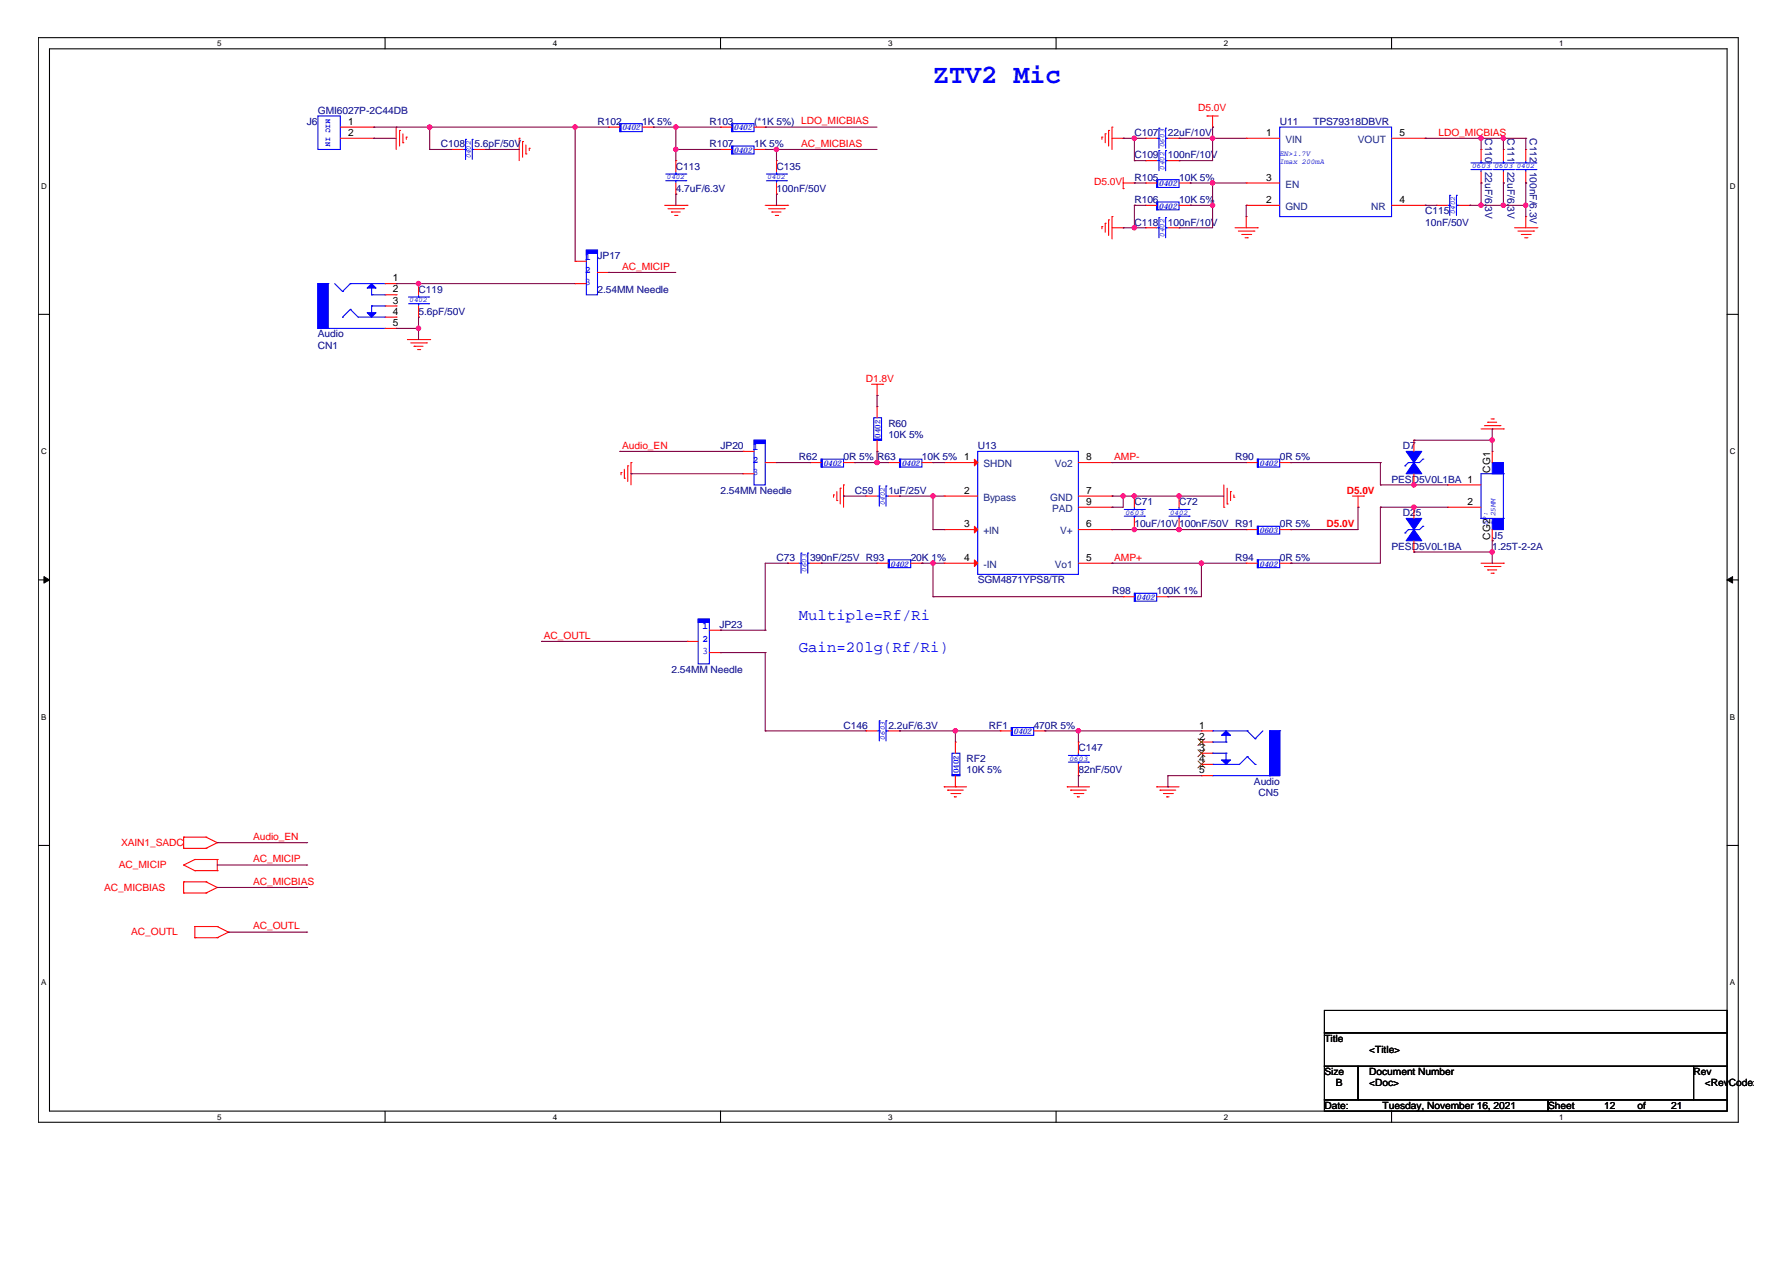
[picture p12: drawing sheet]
<svg xmlns="http://www.w3.org/2000/svg" width="297mm" height="210mm" viewBox="0 0 297 210" stroke-linecap="round" stroke-linejoin="round" font-family="sans-serif">
<path d="M6.3 6.2h281.8v179.9h-281.8zM8.2 8.1h278.1v176.1h-278.1z" fill="none" stroke="#000" stroke-width=".18"/>
<g fill="#fff">
<path d="M36 6.5h.7v1.4h-.7z"/>
<path d="M36 184.4h.7v1.5h-.7z"/>
</g>
<path d="M63.8 6.2v1.9M63.8 184.2v1.9" fill="none" stroke="#000" stroke-width=".18"/>
<g fill="#fff">
<path d="M91.6 6.5h.8v1.4h-.8z"/>
<path d="M91.6 184.4h.8v1.5h-.8z"/>
</g>
<path d="M119.4 6.2v1.9M119.4 184.2v1.9" fill="none" stroke="#000" stroke-width=".18"/>
<g fill="#fff">
<path d="M147.2 6.5h.8v1.4h-.8z"/>
<path d="M147.2 184.4h.8v1.5h-.8z"/>
</g>
<path d="M175 6.2v1.9M175 184.2v1.9" fill="none" stroke="#000" stroke-width=".18"/>
<g fill="#fff">
<path d="M202.8 6.5h.8v1.4h-.8z"/>
<path d="M202.8 184.4h.8v1.5h-.8z"/>
</g>
<path d="M230.7 6.2v1.9M230.7 184.2v1.9" fill="none" stroke="#000" stroke-width=".18"/>
<g fill="#fff">
<path d="M258.5 6.5h.7v1.4h-.7z"/>
<path d="M258.5 184.4h.7v1.5h-.7z"/>
<path d="M6.8 30.1h1v1.5h-1z"/>
<path d="M286.8 30.1h.9v1.5h-.9z"/>
<path d="M6.8 74.2h1v1.4h-1z"/>
<path d="M286.8 74.2h.9v1.4h-.9z"/>
</g>
<path d="M6.3 52.1h1.9M286.3 52.1h1.8" fill="none" stroke="#000" stroke-width=".18"/>
<g fill="#fff">
<path d="M6.8 118.2h.9v1.4h-.9z"/>
<path d="M286.8 118.2h.9v1.4h-.9z"/>
</g>
<path d="M6.3 96.1h1.9M286.3 96.1h1.8" fill="none" stroke="#000" stroke-width=".18"/>
<g fill="#000" stroke="#000" stroke-width=".17">
<path d="M7.3 95.6l.9 .5-.9 .6z" fill-rule="evenodd"/>
<path d="M286.3 96.1l.9-.5v1.1z" fill-rule="evenodd"/>
</g>
<g fill="#fff">
<path d="M6.8 162.2h.9v1.5h-.9z"/>
<path d="M286.8 162.2h.9v1.5h-.9z"/>
</g>
<path d="M6.3 140.2h1.9M286.3 140.2h1.8M219.5 167.5h66.8v3.7h-66.8zM219.5 171.2h66.8v5.6h-66.8zM219.5 176.8h5.6v5.6h-5.6zM225.1 176.8h55.6v5.6h-55.6zM280.7 176.8h5.6v5.6h-5.6zM219.5 182.4h37.1v1.8h-37.1zM256.6 182.4h29.7v1.8h-29.7z" fill="none" stroke="#000" stroke-width=".18"/>
<g fill="none" stroke="#f00" stroke-width=".18">
<path d="M200.1 19.2h.1M200.1 19.2h1.8M201 19.2v1.9M56.4 22.9h5.6M56.4 21.1h5.6M62 21.1h.1M62 22.9h.1M65.7 21.1h.1M65.7 21.1v3.7M66.2 21.6h.1M66.2 21.6v2.6M66.8 23.7h.1"/>
<path d="M66.8 22.2v1.5M67.3 22.7h.1M67.3 22.7v.4M74.9 24.8h.1M74.9 24.8h1.9M78.7 24.8h1.8M80.5 24.8h.1M86.1 22.9h.1M86.1 22.9v3.7M86.6 23.5h.1M86.6 23.5v2.6M87.2 25.5h.1"/>
<path d="M87.2 24v1.5M87.7 24.6h.1M87.7 24.6v.4M100.9 21.1h.1M100.9 21.1h1.8M106.5 21.1h1.8M108.3 21.1h.1M110.2 34h3.7M110.7 34.6h2.6M111.3 35.2h.1M111.3 35.2h1.5M111.8 35.7h.4"/>
<path d="M112 26.6h.1M112 32.2h.1M112 26.6v1.9M112 30.3v1.9M112.2 35.7h.1M113.3 34.6h.1M113.9 34h.1M119.4 24.8h.1M119.4 21.1h.1M119.4 24.8h1.9M119.4 21.1h1.9M125 24.8h1.8"/>
<path d="M125 21.1h1.8M126.8 24.8h.1M126.8 21.1h.1M126.8 34h3.8M127.4 34.6h2.6M128 35.2h.1M128 35.2h1.5M128.5 35.7h.4M128.7 26.6h.1M128.7 32.2h.1M128.7 26.6v1.9M128.7 30.3v1.9"/>
<path d="M128.9 35.7h.1M130 34.6h.1M130.6 34h.1M182.7 22.7h.1M182.7 37.6h.1M182.7 22.7v.4M182.7 37.6v.3M183.2 22.2h.1M183.2 37h.1M183.2 22.2v1.5M183.2 37v1.5M183.8 21.6h.1"/>
<path d="M183.8 36.5h.1M183.8 21.6v2.6M183.8 36.5v2.6M184.3 21.1h.1M184.3 35.9h.1M184.3 22.9h1.9M184.3 21.1v3.7M184.3 35.9v3.7M184.3 37.8h1.9M186.2 22.9h.1M186.2 31.3h.1M186.2 37.8h.1"/>
<path d="M186.2 30.3h1.8M186.2 29.4v1.9M188 30.3h.1M189.9 37.8h.1M189.9 22.9h.1M189.9 30.3h.1M189.9 26.6h.1M189.9 34h.1M189.9 22.9h1.8M189.9 30.3h1.8M189.9 37.8h1.8M189.9 34h1.8"/>
<path d="M189.9 26.6h1.8M193.6 22.9h1.8M193.6 37.8h1.8M193.6 26.6h1.8M195.4 37.8h.1M195.4 22.9h.1M195.4 26.6h.1M195.4 30.3h1.9M195.4 34h1.9M197.3 30.3h.1M197.3 34h.1M201 21.1h.1"/>
<path d="M204.7 37.8h3.7M205.3 38.3h2.6M205.8 38.9h1.5M206.4 39.4h.3M206.6 35.9h.1M206.6 30.3h.1M206.6 22.9h.1M206.6 34h.1M206.6 22.9h5.5M206.6 30.3h5.5M206.6 35.9v1.9M206.6 34h5.5"/>
<path d="M206.7 39.4h.1M207.3 38.9h.1M207.9 38.3h.1M208.4 37.8h.1M230.7 22.9h5.5M230.7 34h5.5M236.2 22.9h.1M236.2 34h.1M238.1 34h.1M238.1 34h1.8M241.8 34h1.8M243.6 34h.1"/>
<path d="M245.5 24.8h.1M245.5 30.3h.1M245.5 24.8v1.8M245.5 28.5v1.8M249.2 24.8h.1M249.2 30.3h.1M249.2 24.8v1.8M249.2 28.5v1.8M251.1 37.8h3.7M251.6 38.3h2.6M252.2 38.9h1.4M252.7 39.4h.4"/>
<path d="M252.9 35.9h.1M252.9 24.8h.1M252.9 30.3h.1M252.9 24.8v1.8M252.9 28.5v1.8M252.9 35.9v1.9M253.1 39.4h.1M253.6 38.9h.1M254.2 38.3h.1M254.8 37.8h.1M63.8 47h1.9M63.8 48.9h1.9"/>
<path d="M63.8 50.7h1.9M63.8 52.6h1.9M63.8 54.5h1.9M65.7 47h.1M65.7 48.9h.1M65.7 50.7h.1M65.7 52.6h.1M65.7 54.5h.1M67.5 56.3h3.7M68.1 56.9h2.6M68.6 57.4h.1M68.6 57.4h1.5"/>
<path d="M69.2 58h.4M69.4 47h.1M69.4 52.6h.1M69.4 47v1.9M69.4 50.7v1.9M69.6 58h.1M70.7 56.9h.1M71.2 56.3h.1M95.3 43.3h.1M95.3 47h.1M95.3 43.3h1.9M95.3 47h1.9"/>
<path d="M99 45.2h1.9M100.9 45.2h.1M102.9 78.4h.1M102.9 78.4v.3M103.5 79.3h.1M103.5 77.8v1.5M104.1 77.2h.1M104.1 77.2v2.6M104.6 76.7h.1M104.6 76.7v3.7M123.1 74.8h.1M123.1 78.5h.1"/>
<path d="M123.1 74.8h1.9M123.1 78.5h1.9M126.8 76.7h1.9M128.7 76.7h.1M134.3 76.7h.1M134.3 76.7h1.8M139.8 76.7h1.9M141.7 76.7h.1M144.5 63.7h1.8M145.4 65.6h.1M145.4 74.8h.1M145.4 67.4h.1"/>
<path d="M145.4 63.7v1.9M145.4 67.4v1.9M145.4 73v1.8M146.3 63.7h.1M147.2 76.7h.1M147.2 76.7h1.9M152.8 76.7h1.9M154.7 76.7h.1M156.5 76.7h.1M156.5 76.7h5.6M178.8 76.7h5.5M184.3 76.7h.1"/>
<path d="M206.6 76.7h.1M206.6 76.7h1.8M212.1 76.7h1.9M214 76.7h.1M234.4 73h.1M234.4 73v1.8M234.4 78.5v1.9M245.5 71.1h3.7M246 70.6h2.6M246.6 70h.1M246.6 70h1.5M247.2 69.5h.3"/>
<path d="M247.4 74.8h.1M247.4 74.8v1.9M247.5 69.5h.1M248.6 70.6h.1M249.2 71.1h.1M130.6 93.4h.1M130.6 93.4h1.8M134.3 93.4h1.8M136.1 93.4h.1M138.2 82.1h.1M138.2 82.1v.3M138.7 83h.1"/>
<path d="M138.7 81.5v1.5M139.3 80.9h.1M139.3 80.9v2.7M139.8 80.4h.1M139.8 80.4v3.7M143.5 82.3h.1M143.5 82.3h1.9M145.4 93.4h.1M145.4 93.4h1.8M147.2 82.3h1.9M149.1 82.3h.1M151 93.4h1.8"/>
<path d="M152.8 93.4h.1M156.5 82.3h.1M156.5 87.8h.1M156.5 93.4h.1M156.5 82.3h5.6M156.5 93.4h5.6M156.5 87.8h5.6M178.8 82.3h5.5M178.8 93.4h5.5M178.8 87.8h5.5M178.8 84.1h5.5M184.3 93.4h.1"/>
<path d="M184.3 87.8h.1M184.3 82.3h.1M184.3 84.1h.1M186.2 98.9h.1M186.2 98.9h1.8M188 82.3h.1M188 87.8h.1M188 82.3v1.8M188 86v1.8M191.7 98.9h1.9M193.6 98.9h.1M195.4 82.3h.1"/>
<path d="M195.4 87.8h.1M195.4 82.3v1.8M195.4 86v1.8M202.9 84.1h.1M202.9 80.4v3.7M203.4 83.6h.1M203.4 80.9v2.7M204 81.5h.1M204 81.5v1.5M204.5 82.4h.1M204.5 82.1v.3M206.6 87.8h.1"/>
<path d="M206.6 93.4h.1M206.6 93.4h1.8M206.6 87.8h1.8M212.1 93.4h1.9M212.1 87.8h1.9M214 87.8h.1M214 93.4h.1M224.2 82.3h1.8M225.1 84.1h.1M225.1 82.3v1.8M226 82.3h.1M234.4 80.4h.1"/>
<path d="M234.4 84.1h.1M234.4 91.5h.1M234.4 84.1v1.9M234.4 89.7v1.8M239.9 80.4h.1M239.9 84.1h.1M239.9 84.1h5.6M239.9 80.4h5.6M245.5 93.4h3.7M246 93.9h2.6M246.6 94.5h.1M246.6 94.5h1.5"/>
<path d="M247.2 95h.3M247.4 89.7h.1M247.4 87.8v1.9M247.5 95h.1M248.6 93.9h.1M249.2 93.4h.1M113.9 106.3h.1M113.9 106.3h1.8M117.6 104.5h1.8M117.6 108.2h1.8M119.4 104.5h.1M119.4 108.2h.1"/>
<path d="M30.4 138.8h.1M30.4 138.8v1.9M30.4 138.8h3.7M34.1 138.8h.1M34.1 138.8l1.9 .9M36 139.7h.1M36 139.7l-1.9 1M143.5 121.2h.1M143.5 121.2h1.9M147.2 121.2h1.9M149.1 121.2h.1M156.5 130.5h.1"/>
<path d="M156.5 130.5h3.7M157.1 131h.1M157.1 131h2.6M157.6 131.6h1.5M158.2 132.1h.1M158.2 132.1h.4M158.4 130.5h.1M158.4 123h.1M158.4 123v1.9M158.4 128.6v1.9M159.1 131.6h.1M165.8 121.2h.1"/>
<path d="M165.8 121.2h1.8M171.3 121.2h1.9M173.2 121.2h.1M176.9 130.5h.1M176.9 130.5h3.7M177.5 131h.1M177.5 131h2.6M178 131.6h1.5M178.6 132.1h.1M178.6 132.1h.3M178.8 123h.1M178.8 128.6h.1"/>
<path d="M178.8 123v1.9M178.8 126.7v1.9M179.5 131.6h.1M191.7 130.5h.1M191.7 130.5h3.7M192.3 131h.1M192.3 131h2.6M192.8 131.6h1.5M193.4 132.1h.1M193.4 132.1h.4M194.3 131.6h.1M199.1 121.2h.1"/>
<path d="M199.1 123h.1M199.1 124.9h.1M199.1 126.7h.1M199.1 128.6h.1M199.1 121.2h1.9M199.1 123h1.9M199.1 124.9h1.9M199.1 126.7h1.9M199.1 128.6h1.9M30.4 143.4h.1M30.4 146.2h.1M30.4 148.1h.1"/>
<path d="M30.4 140.7h.1M30.4 143.4l1.9 1M30.4 146.2h3.7M30.4 146.2v1.9M30.4 148.1h3.7M30.4 140.7h3.7M32.3 153.6h.1M32.3 155.5h.1M32.3 142.5h.1M32.3 144.4h.1M32.3 153.6h3.7M32.3 153.6v1.9"/>
<path d="M32.3 155.5h3.7M32.3 142.5l-1.9 .9M32.3 142.5h3.7M32.3 144.4h3.7M34.1 146.2h.1M34.1 148.1h.1M34.1 140.7h.1M34.1 146.2l1.9 .9M36 153.6h.1M36 155.5h.1M36 142.5h.1M36 144.4h.1"/>
<path d="M36 147.1h.1M36 153.6l1.9 1M36 142.5v1.9M36 147.1l-1.9 1M37.9 154.6h.1M37.9 154.6l-1.9 .9"/>
</g>
<g fill="none" stroke="#00f" stroke-width=".18">
<path d="M52.7 19.2h3.7v5.6h-3.7zM76.8 24.8h.4M77.2 24.8h.1M77.2 23.1h.1M77.2 23.1v3.3M78.3 23.1h.1M78.3 24.8h.1M78.3 24.8h.4M78.3 23.1v3.3M102.7 20.5h3.8v1.3h-3.8zM110.3 30h3.4M110.3 28.9h3.4"/>
<path d="M112 28.9h.1M112 30h.1M112 28.5v.4M112 30v.3M113.7 30h.1M113.7 28.9h.1M121.3 24.2h3.7v1.3h-3.7zM121.3 20.5h3.7v1.3h-3.7zM127 30h3.4M127 28.9h3.4M128.7 28.9h.1M128.7 30h.1"/>
<path d="M128.7 28.5v.4M128.7 30v.3M130.4 30h.1M130.4 28.9h.1M191.7 29.8h3.7v1.3h-3.7zM191.7 33.5h3.7v1.3h-3.7zM191.7 37.8h.4M191.7 22.9h.4M191.7 26.6h.4M192.1 37.8h.1M192.1 36.1h.1M192.1 22.9h.1"/>
<path d="M192.1 21.3h.1M192.1 26.6h.1M192.1 25h.1M192.1 21.3v3.3M192.1 25v3.3M192.1 36.1v3.3M193.2 36.1h.1M193.2 37.8h.1M193.2 21.3h.1M193.2 22.9h.1M193.2 25h.1M193.2 26.6h.1"/>
<path d="M193.2 37.8h.4M193.2 21.3v3.3M193.2 25v3.3M193.2 36.1v3.3M193.2 22.9h.4M193.2 26.6h.4M212.1 21.1h18.6v14.8h-18.6zM239.9 34h.4M240.3 34h.1M240.3 32.4h.1M240.3 32.4v3.3M241.4 32.4h.1"/>
<path d="M241.4 34h.1M241.4 34h.4M241.4 32.4v3.3M243.8 28.1h3.4M243.8 27h3.4M245.5 27h.1M245.5 28.1h.1M245.5 26.6v.4M245.5 28.1v.4M247.2 28.1h.1M247.2 27h.1M247.5 28.1h3.4"/>
<path d="M247.5 27h3.4M249.2 27h.1M249.2 28.1h.1M249.2 26.6v.4M249.2 28.1v.4M250.9 28.1h.1M250.9 27h.1M251.2 28.1h3.4M251.2 27h3.4M252.9 27h.1M252.9 28.1h.1M252.9 26.6v.4"/>
<path d="M252.9 28.1v.4M254.6 28.1h.1M254.6 27h.1M52.7 47h.1M52.7 47h1.7M52.7 47v7.5h11.1M54.4 47h.1M54.4 54.5h.1M54.4 47v7.5M55.5 47l1.3 1.3M56.8 48.3h.1M56.8 52.6h.1"/>
<path d="M58.1 47h.1M58.1 51.3h.1M58.1 47h5.7M58.1 47l-1.3 1.3M58.1 51.3l1.3 1.3h4.4M58.1 51.3l-1.3 1.3M61.6 48.9h.1M61.6 50.7h.1M61.6 47.8v1.1M61.6 50.7v1.1M61.6 48.9h2.2M61.6 50.7h2.2"/>
<path d="M63.8 48.9h.1M63.8 47h.1M63.8 54.5h.1M63.8 52.6h.1M63.8 50.7h.1M67.7 50.4h3.3M67.7 49.2h3.3M69.4 49.2h.1M69.4 50.4h.1M69.4 48.9v.3M69.4 50.4v.3M71 50.4h.1"/>
<path d="M71 49.2h.1M97.2 41.5h1.8v7.4h-1.8zM125 73h1.8v7.4h-1.8zM136.1 76.1h3.7v1.3h-3.7zM144.8 69.3h1.3v3.7h-1.3zM149.1 76.1h3.7v1.3h-3.7zM162.1 74.8h16.7v20.4h-16.7zM208.4 76.1h3.7v1.3h-3.7zM232.9 77.2h.1M233.5 76.7h.1M233.5 76.7l-.6 .5M235.8 76.1h.1"/>
<path d="M235.8 76.1l-.5 .6h-1.8M249.2 78.5h.1M249.2 78.5h-3.7v7.5M249.2 78.5v7.5M132.4 93.4h.4M132.8 93.4h.1M132.8 91.7h.1M132.8 91.7v3.3M133.9 91.7h.1M133.9 93.4h.1M133.9 93.4h.4M133.9 91.7v3.3"/>
<path d="M145.4 82.3h.4M145.8 82.3h.1M145.8 80.6h.1M145.8 80.6v3.3M146.9 80.6h.1M146.9 82.3h.1M146.9 82.3h.3M146.9 80.6v3.3M147.2 92.8h3.8v1.3h-3.8zM186.4 85.6h3.3M186.4 84.5h3.3M188 98.4h3.7v1.3h-3.7z"/>
<path d="M188 84.5h.1M188 85.6h.1M188 84.1v.4M188 85.6v.4M189.7 85.6h.1M189.7 84.5h.1M193.8 85.6h3.3M193.8 84.5h3.3M195.4 84.5h.1M195.4 85.6h.1M195.4 84.1v.4M195.4 85.6v.4"/>
<path d="M197.1 85.6h.1M197.1 84.5h.1M208.4 87.3h3.7v1.2h-3.7zM208.4 92.8h3.7v1.3h-3.7zM232.9 88.4h.1M233.5 87.8h.1M233.5 87.8l-.6 .6M235.8 87.3h.1M235.8 87.3l-.5 .5h-1.8M245.5 86h.1M245.5 86h1.9M249.2 86h.1"/>
<path d="M115.7 102.6h1.9v7.5h-1.9zM145.8 119.5h.1M145.8 119.5v3.4M146.9 119.5h.1M146.9 119.5v3.4M145.4 121.2h.4M145.8 121.2h.1M146.9 121.2h.1M146.9 121.2h.3M157.8 124.9h1.3v3.7h-1.3zM167.6 120.6h3.7v1.3h-3.7zM177.1 126.4h3.3"/>
<path d="M177.1 125.3h3.3M178.8 125.3h.1M178.8 126.4h.1M178.8 124.9v.4M178.8 126.4v.3M180.4 126.4h.1M180.4 125.3h.1M201 123h.1M201 121.2h.1M201 128.6h.1M201 126.7h.1M201 124.9h.1"/>
<path d="M201 121.2h5.7M201 123h2.2M201 124.9h2.2M203.2 123h.1M203.2 124.9h.1M203.2 121.9v1.1M203.2 124.9v1.1M206.7 121.2h.1M206.7 125.4h.1M206.7 121.2l1.4 1.3M206.7 125.4l-1.2 1.3h-4.5M206.7 125.4l1.4 1.3"/>
<path d="M208.1 122.5h.1M208.1 126.7h.1M209.3 121.2l-1.2 1.3M210.4 121.2h.1M210.4 128.6h.1M210.4 121.2h1.7M210.4 121.2v7.4M212.1 121.2h.1M212.1 121.2v7.4h-11.1"/>
</g>
<g fill="#f00" stroke="#f00" stroke-width=".18">
<path d="M161.5 76.1l.6 .6-.6 .5z" fill-rule="evenodd"/>
<path d="M161.5 87.3l.6 .5-.6 .6z" fill-rule="evenodd"/>
<path d="M161.5 92.8l.6 .6-.6 .5z" fill-rule="evenodd"/>
</g>
<g fill="#00f" stroke="#00f" stroke-width=".18">
<path d="M121.3 24.2h.2v1.3h-.2z" fill-rule="evenodd"/>
<path d="M125 73h1.8v.5h-1.8z" fill-rule="evenodd"/>
<path d="M188 98.4h.2v1.3h-.2z" fill-rule="evenodd"/>
<path d="M208.4 87.3h.2v1.2h-.2z" fill-rule="evenodd"/>
<path d="M136.1 76.1h.2v1.3h-.2z" fill-rule="evenodd"/>
<path d="M97.2 41.5h1.8v.5h-1.8z" fill-rule="evenodd"/>
<path d="M208.4 92.8h.2v1.3h-.2z" fill-rule="evenodd"/>
<path d="M121.3 20.5h.2v1.3h-.2z" fill-rule="evenodd"/>
<path d="M191.7 29.8h.2v1.3h-.2z" fill-rule="evenodd"/>
<path d="M149.1 76.1h.2v1.3h-.2z" fill-rule="evenodd"/>
<path d="M157.8 128.4h1.3v.2h-1.3z" fill-rule="evenodd"/>
<path d="M234.4 76.7l1.3 1.8h-2.6z" fill-rule="evenodd"/>
<path d="M233.1 74.8h2.6l-1.3 1.9z" fill-rule="evenodd"/>
<path d="M247.4 76.7h1.8v1.8h-1.8z" fill-rule="evenodd"/>
<path d="M247.4 86h1.8v1.8h-1.8z" fill-rule="evenodd"/>
<path d="M147.2 92.8h.2v1.3h-.2z" fill-rule="evenodd"/>
<path d="M102.7 20.5h.2v1.3h-.2z" fill-rule="evenodd"/>
<path d="M144.8 72.8h1.3v.2h-1.3z" fill-rule="evenodd"/>
<path d="M167.6 120.6h.2v1.3h-.2z" fill-rule="evenodd"/>
<path d="M234.4 87.8l1.3 1.9h-2.6z" fill-rule="evenodd"/>
<path d="M233.1 86h2.6l-1.3 1.8z" fill-rule="evenodd"/>
<path d="M115.7 102.6h1.9v.6h-1.9z" fill-rule="evenodd"/>
<path d="M60.9 47.8l.7-.8 .7 .8z" fill-rule="evenodd"/>
<path d="M60.9 51.8h1.4l-.7 .8z" fill-rule="evenodd"/>
<path d="M52.7 47h1.7v7.5h-1.7z" fill-rule="evenodd"/>
<path d="M208.4 76.1h.2v1.3h-.2z" fill-rule="evenodd"/>
<path d="M191.7 33.5h.2v1.3h-.2z" fill-rule="evenodd"/>
<path d="M202.5 121.9l.7-.7 .8 .7z" fill-rule="evenodd"/>
<path d="M202.5 126h1.5l-.8 .7z" fill-rule="evenodd"/>
<path d="M210.4 121.2h1.7v7.4h-1.7z" fill-rule="evenodd"/>
</g>
<path d="M198.6 122.5l1.1 1.1M198.6 124.3l1.1 1.2M198.6 126.2l1.1 1.1M199.7 122.5l-1.1 1.1M199.7 124.3l-1.1 1.2M199.7 126.2l-1.1 1.1" fill="none" stroke="#804000" stroke-width=".17"/>
<g fill="none" stroke="#800040" stroke-width=".18">
<path d="M62 22.9h.1M62 21.1h.1M62 22.9h3.7M62 21.1h38.9M71.2 21.1h.1M71.2 24.8h.1M71.2 24.8h3.7M71.2 21.1v3.7M80.5 24.8h.1M80.5 24.8h5.6M95.3 21.1h.1M95.3 21.1v22.2"/>
<path d="M108.3 21.1h.1M108.3 21.1h11.1M112 21.1h.1M112 32.2h.1M112 24.8h.1M112 21.1v5.5M112 32.2v1.8M112 24.8h7.4M126.8 21.1h.1M126.8 24.8h.1M126.8 24.8h18.6M126.8 21.1h18.6"/>
<path d="M128.7 24.8h.1M128.7 32.2h.1M128.7 24.8v1.8M128.7 32.2v1.8M186.2 22.9h.1M186.2 37.8h.1M186.2 22.9h3.7M186.2 37.8h3.7M188 22.9h.1M188 26.6h.1M188 30.3h.1M188 34h.1"/>
<path d="M188 37.8h.1M188 26.6h1.9M188 22.9v3.7M188 34v3.8M188 30.3h1.9M188 34h1.9M195.4 26.6h.1M195.4 22.9h.1M195.4 37.8h.1M195.4 22.9h11.2M197.3 30.3h.1M197.3 34h.1"/>
<path d="M197.3 30.3h9.3M197.3 34h3.7M201 22.9h.1M201 21.1h.1M201 30.3h.1M201 34h.1M201 21.1v5.5h-5.6M201 30.3v7.5h-5.6M206.6 34h.1M206.6 34v1.9M236.2 22.9h.1M236.2 34h.1"/>
<path d="M236.2 22.9h16.7M236.2 34h1.9M243.6 34h.1M243.6 34h9.3M245.5 22.9h.1M245.5 30.3h.1M245.5 34h.1M245.5 22.9v1.9M245.5 30.3v3.7M249.2 22.9h.1M249.2 34h.1M249.2 30.3h.1"/>
<path d="M249.2 22.9v1.9M249.2 30.3v3.7M252.9 30.3h.1M252.9 22.9h.1M252.9 34h.1M252.9 22.9v1.9M252.9 30.3v5.6M65.7 47h.1M65.7 54.5h.1M65.7 47h29.6M65.7 54.5h3.7M69.4 54.5h.1"/>
<path d="M69.4 52.6h.1M69.4 47h.1M69.4 52.6v3.7M100.9 45.2h.1M100.9 45.2h11.1M102.7 74.8h.1M102.7 74.8h20.4M104.6 78.5h.1M104.6 78.5h18.5M128.7 76.7h5.6M134.3 76.7h.1M141.7 76.7h.1"/>
<path d="M141.7 76.7h5.5M145.4 65.6h.1M145.4 74.8h.1M145.4 76.7h.1M145.4 65.6v1.8M145.4 74.8v1.9M154.7 76.7h.1M154.7 76.7h1.8M184.3 76.7h.1M184.3 76.7h22.3M214 76.7h.1M214 76.7h14.8"/>
<path d="M228.8 76.7h.1M228.8 76.7v3.7M234.4 73h.1M234.4 73h13M247.4 71.1h.1M247.4 73h.1M247.4 71.1v3.7M130.6 93.4h.1M130.6 93.4h-3.8v11.1M136.1 93.4h.1M136.1 93.4h9.3M139.8 82.3h.1"/>
<path d="M139.8 82.3h3.7M149.1 82.3h.1M149.1 82.3h7.4M152.8 93.4h.1M152.8 93.4h3.7M154.7 87.8h.1M154.7 82.3h.1M154.7 98.9h.1M154.7 93.4h.1M154.7 87.8h1.8M154.7 82.3v5.5M154.7 93.4v5.5"/>
<path d="M154.7 98.9h31.5M184.3 93.4h.1M184.3 82.3h.1M184.3 84.1h.1M184.3 87.8h.1M184.3 93.4h22.3M184.3 82.3h18.6M184.3 87.8h22.3M186.2 82.3h.1M186.2 82.3v1.8h-1.9M188 82.3h.1M188 87.8h.1"/>
<path d="M193.6 98.9h.1M195.4 82.3h.1M195.4 87.8h.1M199.1 93.4h.1M199.1 93.4v5.5h-5.5M214 87.8h.1M214 93.4h.1M225.1 84.1h.1M225.1 84.1v3.7h-11.1M228.8 84.1h.1M228.8 80.4h.1M228.8 84.1v9.3h-14.8"/>
<path d="M228.8 84.1h11.1M228.8 80.4h11.1M234.4 84.1h.1M234.4 80.4h.1M234.4 91.5h.1M234.4 91.5h13M247.4 89.7h.1M247.4 91.5h.1M247.4 89.7v3.7M89.8 106.3h.1M89.8 106.3h24.1M119.4 104.5h.1"/>
<path d="M119.4 108.2h.1M119.4 104.5h7.4M119.4 108.2h7.4M126.8 108.2h.1M126.8 104.5h.1M126.8 108.2v13M36 139.7h14.8M50.8 139.7h.1M126.8 121.2h.1M126.8 121.2h16.7M149.1 121.2h.1M149.1 121.2h16.7"/>
<path d="M158.4 121.2h.1M158.4 121.2v1.8M173.2 121.2h.1M173.2 121.2h25.9M178.8 121.2h.1M178.8 128.6h.1M178.8 121.2v1.8M178.8 128.6v1.9M193.6 128.6h.1M193.6 130.5h.1M193.6 128.6h5.5M193.6 128.6v1.9"/>
<path d="M36 143.4h14.8M36 147.1h14.8M37.9 154.6h12.9M50.8 154.6h.1M50.8 143.4h.1M50.8 147.1h.1"/>
</g>
<g fill="#f0f" stroke="#f0f" stroke-width=".18">
<circle cx="178.7" cy="121.2" r=".36"/>
<circle cx="158.4" cy="121.2" r=".36"/>
<circle cx="95.3" cy="21.1" r=".36"/>
<circle cx="71.2" cy="21.1" r=".36"/>
<circle cx="188" cy="22.9" r=".36"/>
<circle cx="201" cy="22.9" r=".36"/>
<circle cx="188" cy="37.8" r=".36"/>
<circle cx="201" cy="34" r=".36"/>
<circle cx="201" cy="30.3" r=".36"/>
<circle cx="245.5" cy="22.9" r=".36"/>
<circle cx="252.9" cy="34" r=".36"/>
<circle cx="245.5" cy="34" r=".36"/>
<circle cx="249.2" cy="34" r=".36"/>
<circle cx="249.2" cy="22.9" r=".36"/>
<circle cx="69.4" cy="54.4" r=".37"/>
<circle cx="112" cy="21.1" r=".36"/>
<circle cx="69.4" cy="47" r=".36"/>
<circle cx="112" cy="24.8" r=".36"/>
<circle cx="128.7" cy="24.8" r=".37"/>
<circle cx="186.2" cy="82.2" r=".36"/>
<circle cx="195.4" cy="82.2" r=".36"/>
<circle cx="188" cy="82.2" r=".36"/>
<circle cx="188" cy="87.8" r=".36"/>
<circle cx="195.4" cy="87.8" r=".36"/>
<circle cx="234.4" cy="84.1" r=".36"/>
<circle cx="234.4" cy="80.4" r=".36"/>
<circle cx="247.3" cy="73" r=".37"/>
<circle cx="247.3" cy="91.5" r=".37"/>
<circle cx="154.6" cy="82.2" r=".36"/>
<circle cx="145.4" cy="76.7" r=".36"/>
<circle cx="199.1" cy="93.4" r=".36"/>
<circle cx="154.6" cy="93.4" r=".36"/>
</g>
<text font-size="4.4" fill="#00f" x="154.7" y="13.7">ZTV2 Mic</text>
<g font-size="2.6" fill="#00f">
<text x="132.4" y="102.8">Multiple=Rf/Ri</text>
<text x="132.4" y="108">Gain=20lg(Rf/Ri)</text>
</g>
<g font-size="1.7" fill="#000080">
<text x="50.8" y="20.7">J6</text>
<text x="52.7" y="18.9">GMI6027P-2C44DB</text>
<text x="99" y="20.7">R102</text>
<text x="106.5" y="20.7">1K 5%</text>
<text x="117.6" y="20.7">R103</text>
<text x="125" y="20.7">(*1K 5%) LDO_MICBIAS</text>
<text x="188" y="22.6">C107</text>
<text x="193.6" y="22.6">22uF/10V</text>
<text x="212.1" y="20.7">U11</text>
<text x="217.7" y="20.7">TPS79318DBVR</text>
<text x="246.2" y="22.9" transform="rotate(90 246.2 22.9)">C110</text>
<text x="249.9" y="22.9" transform="rotate(90 249.9 22.9)">C111</text>
<text x="253.6" y="22.9" transform="rotate(90 253.6 22.9)">C112</text>
<text x="73.1" y="24.4">C108</text>
<text x="78.7" y="24.4">5.6pF/50V</text>
<text x="112" y="28.1">C113</text>
<text x="117.6" y="24.4">R107</text>
<text x="125" y="24.4">1K 5%</text>
<text x="128.7" y="28.1">C135</text>
<text x="188" y="30">R105</text>
<text x="188" y="26.3">C109</text>
<text x="193.6" y="26.3">100nF/10V</text>
<text x="195.4" y="30">10K 5%</text>
<text x="246.2" y="28.5" transform="rotate(90 246.2 28.5)">22uF/6.</text>
<text x="249.9" y="28.5" transform="rotate(90 249.9 28.5)">22uF/6.</text>
<text x="253.6" y="28.5" transform="rotate(90 253.6 28.5)">100nF/6.3V</text>
<text x="112" y="31.8">4.7uF/6.3V</text>
<text x="128.7" y="31.8">100nF/50V</text>
<text x="188" y="33.7">R106</text>
<text x="195.4" y="33.7">10K 5%</text>
<text x="236.2" y="35.5">C115</text>
<text x="246.2" y="34.2" transform="rotate(90 246.2 34.2)">3V</text>
<text x="249.9" y="34.2" transform="rotate(90 249.9 34.2)">3V</text>
<text x="188" y="37.4">C118</text>
<text x="193.6" y="37.4">100nF/10V</text>
<text x="236.2" y="37.4">10nF/50V</text>
<text x="99" y="43">JP17</text>
<text x="69.4" y="48.5">C119</text>
<text x="69.4" y="52.2">5.6pF/50V</text>
<text x="99" y="48.5">2.54MM Needle</text>
<text x="52.7" y="57.8">CN1</text>
<text x="52.7" y="55.9">Audio</text>
<text x="147.2" y="70.7">R60</text>
<text x="119.4" y="74.5">JP20</text>
<text x="132.4" y="76.3">R62</text>
<text x="139.8" y="76.3">0R 5% R63</text>
<text x="147.2" y="72.6">10K 5%</text>
<text x="152.8" y="76.3">10K 5% 1</text>
<text x="162.1" y="74.5">U13</text>
<text x="204.7" y="76.3">R90</text>
<text x="212.1" y="76.3">0R 5%</text>
<text x="232.5" y="74.5">D7</text>
<text x="119.4" y="81.9">2.54MM Needle</text>
<text x="141.7" y="81.9">C59</text>
<text x="147.2" y="81.9">1uF/25V</text>
<text x="188" y="83.7">C71</text>
<text x="195.4" y="83.7">C72</text>
<text x="230.7" y="80">PESD5V0L1BA 1</text>
<text x="188" y="87.4">10uF/10V100nF/50V R91</text>
<text x="212.1" y="87.4">0R 5%</text>
<text x="232.5" y="85.6">D25</text>
<text x="247.4" y="89.3">J5</text>
<text x="128.7" y="93">C73</text>
<text x="134.3" y="93">390nF/25V R93</text>
<text x="151" y="93">20K 1%</text>
<text x="204.7" y="93">R94</text>
<text x="212.1" y="93">0R 5%</text>
<text x="230.7" y="91.1">PESD5V0L1BA</text>
<text x="247.4" y="91.1">1.25T-2-2A</text>
<text x="162.1" y="96.7">SGM4871YPS8/TR</text>
<text x="184.3" y="98.6">R98</text>
<text x="191.7" y="98.6">100K 1%</text>
<text x="119.2" y="104.1">JP23</text>
<text x="111.3" y="111.5">2.54MM Needle</text>
<text x="139.8" y="120.8">C146</text>
<text x="147.2" y="120.8">2.2uF/6.3V</text>
<text x="163.9" y="120.8">RF1</text>
<text x="171.3" y="120.8">470R 5%</text>
<text x="178.8" y="124.5">C147</text>
<text x="160.2" y="126.4">RF2</text>
<text x="160.2" y="128.2">10K 5%</text>
<text x="178.8" y="128.2">82nF/50V</text>
<text x="207.9" y="130.1">Audio</text>
<text x="208.6" y="131.9">CN5</text>
</g>
<g font-size="1.7">
<text x="57.7" y="20.7">1</text>
<text x="57.7" y="22.5">2</text>
<text x="209.9" y="22.5">1</text>
<text x="232" y="22.5">5</text>
<text x="209.9" y="30">3</text>
<text x="209.9" y="33.7">2</text>
<text x="232" y="33.7">4</text>
<text x="65.1" y="46.6">1</text>
<text x="65.1" y="48.5">2</text>
<text x="65.1" y="50.3">3</text>
<text x="65.1" y="52.2">4</text>
<text x="65.1" y="54.1">5</text>
<text x="180.1" y="76.3">8</text>
<text x="159.8" y="81.9">2</text>
<text x="180.1" y="83.7">9</text>
<text x="180.1" y="81.9">7</text>
<text x="243.3" y="83.7">2</text>
<text x="247" y="78.4" transform="rotate(-90 247 78.4)">CG1</text>
<text x="159.8" y="87.4">3</text>
<text x="180.1" y="87.4">6</text>
<text x="247" y="89.5" transform="rotate(-90 247 89.5)">CG2</text>
<text x="159.8" y="93">4</text>
<text x="180.1" y="93">5</text>
<text x="198.8" y="120.8">1</text>
<text x="198.8" y="122.6">2</text>
<text x="198.8" y="124.5">3</text>
<text x="198.8" y="126.3">4</text>
<text x="198.8" y="128.2">5</text>
<text x="219.5" y="172.7">Title</text>
<text x="219.5" y="178.3">Size</text>
<text x="227" y="178.3">Document Number</text>
<text x="227" y="174.6">&lt;Title&gt;</text>
<text x="280.7" y="178.3">Rev</text>
<text x="219.5" y="183.8">Date:</text>
<text x="221.4" y="180.1">B</text>
<text x="227" y="180.1">&lt;Doc&gt;</text>
<text x="229.2" y="183.8">Tuesday, November 16, 2021</text>
<text x="256.6" y="183.8">Sheet</text>
<text x="265.9" y="183.8">12</text>
<text x="271.4" y="183.8">of</text>
<text x="277" y="183.8">21</text>
<text x="282.6" y="180.1">&lt;Rev</text>
<text x="286.6" y="180.1">Code&gt;</text>
</g>
<g font-size="1.7" fill="#f00">
<text x="198.6" y="18.5">D5.0V</text>
<text x="238.4" y="22.5">LDO_MICBIAS</text>
<text x="132.8" y="24.3">AC_MICBIAS</text>
<text x="181.3" y="30.7">D5.0V</text>
<text x="103.1" y="44.7">AC_MICIP</text>
<text x="143.5" y="63.3">D1.8V</text>
<text x="103.1" y="74.4">Audio_EN</text>
<text x="184.7" y="76.3">AMP-</text>
<text x="223.3" y="81.9">D5.0V</text>
<text x="219.9" y="87.4">D5.0V</text>
<text x="184.7" y="93">AMP+</text>
<text x="90.1" y="105.9">AC_OUTL</text>
<text x="19.7" y="144">AC_MICIP</text>
<text x="20.1" y="140.3">XAIN1_SADC</text>
<text x="41.9" y="143">AC_MICIP</text>
<text x="41.9" y="139.3">Audio_EN</text>
<text x="17.3" y="147.7">AC_MICBIAS</text>
<text x="41.9" y="146.7">AC_MICBIAS</text>
<text x="21.7" y="155.1">AC_OUTL</text>
<text x="41.9" y="154.1">AC_OUTL</text>
</g>
<g font-size="1.7" fill="#004080">
<text x="213.1" y="23.7">VIN</text>
<text x="225.1" y="23.7">VOUT</text>
<text x="213.1" y="31.1">EN</text>
<text x="213.1" y="34.8">GND</text>
<text x="227.3" y="34.8">NR</text>
<text x="163" y="77.5">SHDN</text>
<text x="174.8" y="77.5">Vo2</text>
<text x="163" y="83">Bypass</text>
<text x="174.1" y="83">GND</text>
<text x="163" y="88.6">+IN</text>
<text x="174.4" y="84.9">PAD</text>
<text x="175.7" y="88.6">V+</text>
<text x="163" y="94.1">-IN</text>
<text x="174.8" y="94.1">Vo1</text>
</g>
<g font-size="1.7" fill="#00f">
<text x="97" y="43">1</text>
<text x="97" y="45.3">2</text>
<text x="97" y="47.2">3</text>
<text x="124.8" y="74.6">1</text>
<text x="124.8" y="76.8">2</text>
<text x="124.8" y="78.8">3</text>
<text x="116.5" y="104.2">1</text>
<text x="116.5" y="106.5">2</text>
<text x="116.5" y="108.4">3</text>
</g>
<g font-size="1.3">
<text x="36" y="7.6">5</text>
<text x="91.6" y="7.6">4</text>
<text x="147.2" y="7.6">3</text>
<text x="202.8" y="7.6">2</text>
<text x="258.5" y="7.6">1</text>
<text x="6.8" y="31.3">D</text>
<text x="286.8" y="31.3">D</text>
<text x="6.8" y="75.3">C</text>
<text x="286.8" y="75.3">C</text>
<text x="6.8" y="119.4">B</text>
<text x="286.8" y="119.4">B</text>
<text x="6.8" y="163.4">A</text>
<text x="286.8" y="163.4">A</text>
<text x="36" y="185.6">5</text>
<text x="91.6" y="185.6">4</text>
<text x="147.2" y="185.6">3</text>
<text x="202.8" y="185.6">2</text>
<text x="258.5" y="185.6">1</text>
</g>
<g font-size="1.3" fill="#00f">
<text x="54" y="19.8" transform="rotate(90 54 19.8)">MIC IN</text>
<text x="103.1" y="21.6">0402</text>
<text x="121.7" y="21.6">0402</text>
<text x="78.1" y="26.3" transform="rotate(-90 78.1 26.3)">0402</text>
<text x="110.5" y="29.8">0402</text>
<text x="121.7" y="25.3">0402</text>
<text x="127.2" y="29.8">0402</text>
<text x="193" y="28.1" transform="rotate(-90 193 28.1)">0402</text>
<text x="193" y="24.4" transform="rotate(-90 193 24.4)">0603</text>
<text x="212.1" y="25.9">EN&gt;1.7V</text>
<text x="212.1" y="27.1">Imax 200mA</text>
<text x="244" y="27.9">0603</text>
<text x="247.7" y="27.9">0603</text>
<text x="251.4" y="27.9">0402</text>
<text x="192.1" y="30.9">0402</text>
<text x="192.1" y="34.6">0402</text>
<text x="241.2" y="35.5" transform="rotate(-90 241.2 35.5)">0402</text>
<text x="193" y="39.2" transform="rotate(-90 193 39.2)">0402</text>
<text x="67.9" y="50.1">0402</text>
<text x="136.5" y="77.2">0402</text>
<text x="146" y="72.6" transform="rotate(-90 146 72.6)">0402</text>
<text x="149.5" y="77.2">0402</text>
<text x="208.8" y="77.2">0402</text>
<text x="146.7" y="83.7" transform="rotate(-90 146.7 83.7)">0402</text>
<text x="186.5" y="85.4">0603</text>
<text x="194" y="85.4">0402</text>
<text x="208.8" y="88.4">0603</text>
<text x="246.6" y="87.1" transform="rotate(-90 246.6 87.1)">SP:</text>
<text x="247.9" y="87.1" transform="rotate(-90 247.9 87.1)">1.25MM</text>
<text x="133.7" y="94.9" transform="rotate(-90 133.7 94.9)">0603</text>
<text x="147.6" y="93.9">0402</text>
<text x="208.8" y="93.9">0402</text>
<text x="188.4" y="99.5">0402</text>
<text x="146.7" y="122.7" transform="rotate(-90 146.7 122.7)">0603</text>
<text x="168" y="121.7">0402</text>
<text x="158.9" y="128.2" transform="rotate(-90 158.9 128.2)">0402</text>
<text x="177.3" y="126.2">0603</text>
</g>
</svg>
